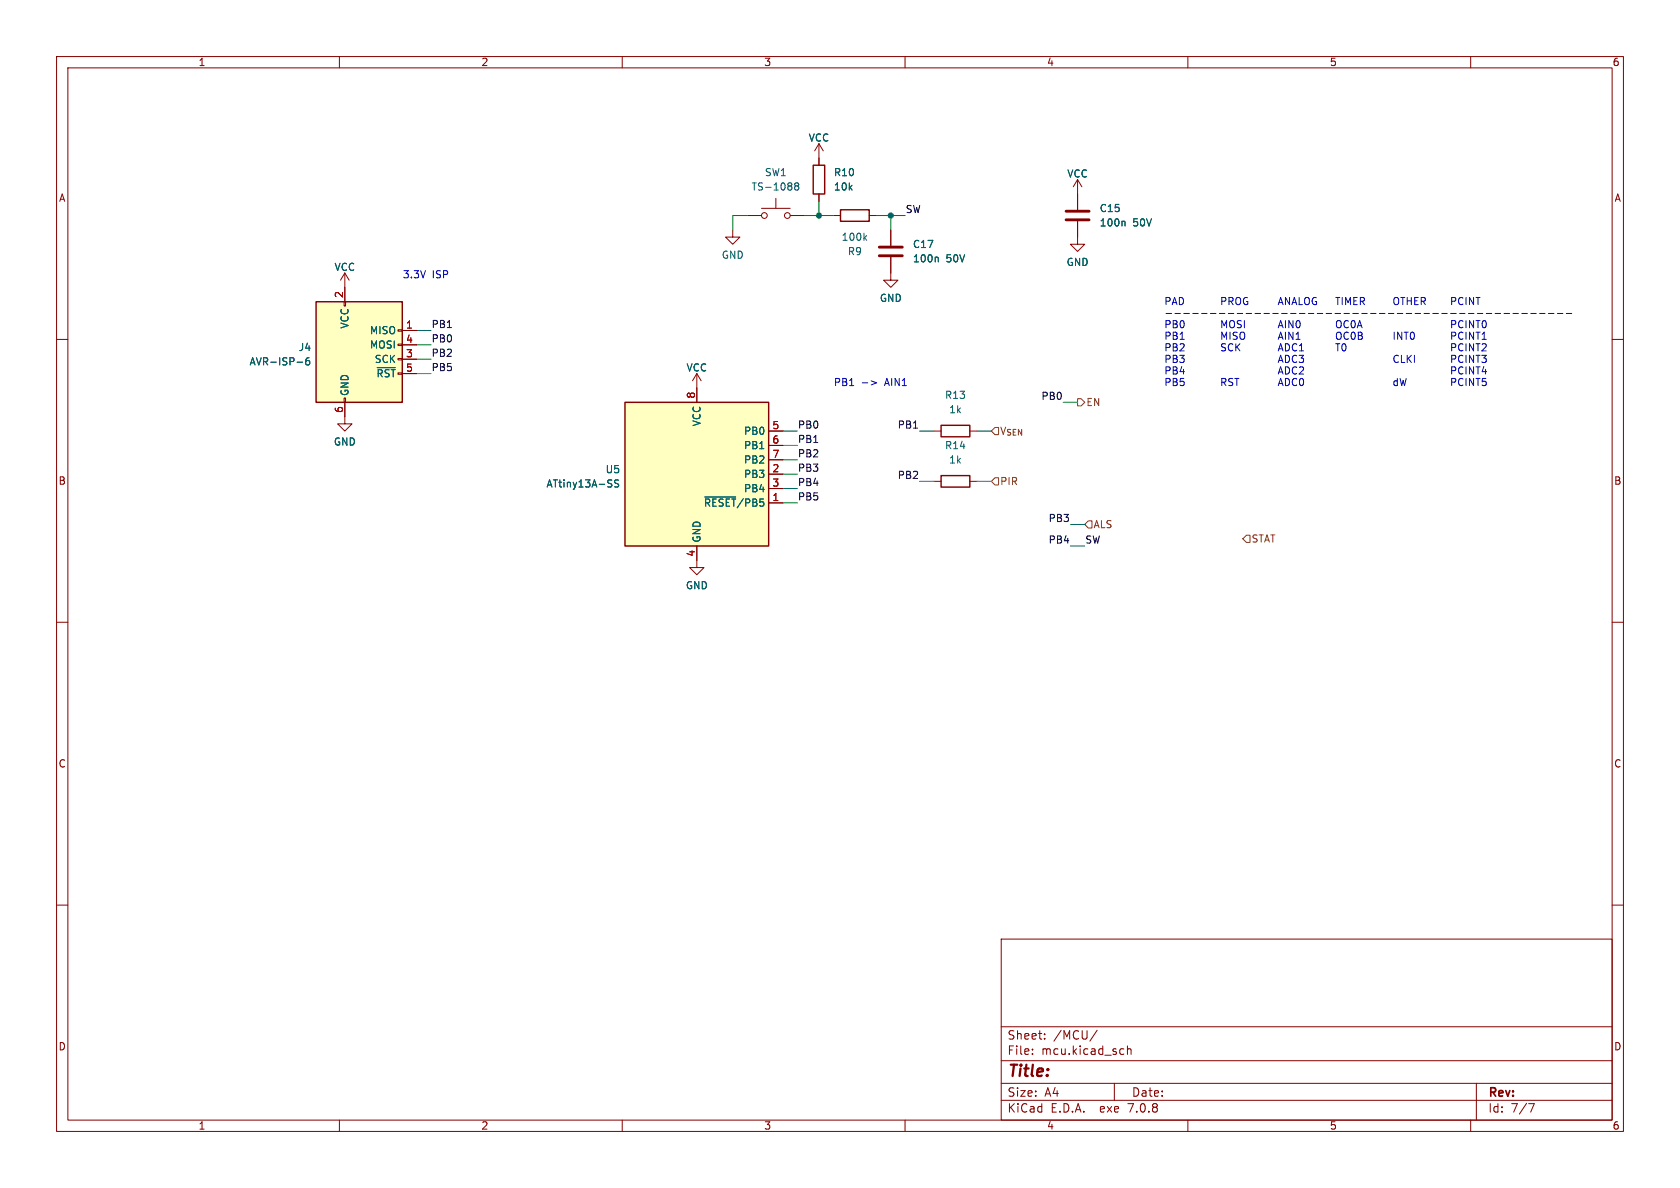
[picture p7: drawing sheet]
<svg xmlns="http://www.w3.org/2000/svg" width="297mm" height="210mm" viewBox="0 0 297 210" stroke-linecap="round" stroke-linejoin="round" font-family="sans-serif">
<g fill="none" stroke="#840000" stroke-width=".18">
<path d="M10 10h277v190h-277zM12 12h273v186h-273zM60 10v2M110 10v2M160 10v2M210 10v2M260 10v2M132.1 38.1h2.5M134.6 36.8h5.1M137.2 35.1v1.7M139.7 38.1h2.5M144.8 25.4l-.8 1.3"/>
<path d="M144.8 25.4v3.8M144.8 34.3v1.3M144.8 25.4l.7 1.3M147.3 38.1h1.3M153.7 38.1h1.2M190.5 39.1v4.1h1.3l-1.3 1.3-1.3-1.3h1.3M190.5 31.8v5.3M190.5 31.8l-.8 1.2M190.5 31.8l.8 1.2M10 60h2M60.8 53.3h.3v.8h-.3zM61 48.3v5"/>
<path d="M61 48.3l-.8 1.2M61 48.3l.7 1.2M70.4 58.3h.7v.2h-.7zM71.1 58.4h2.6M129.5 40.6v1.3h1.3l-1.3 1.3-1.2-1.3h1.2M157.5 45.5v4h1.2l-1.2 1.3-1.3-1.3h1.3M157.5 40.6v2.8M285 60h2M60.8 70.4h.3v.7h-.3zM61 71.1v3.8h1.2l-1.2 1.3-1.3-1.3h1.3M70.4 63.4h.7v.2h-.7zM70.4 60.8h.7v.3h-.7z"/>
<path d="M71.1 63.5h2.6M71.1 61h2.6M71.1 66h2.6M123.2 66v5.1M123.2 66l-.8 1.3M123.2 66l.8 1.3M135.9 76.2h2.5M135.9 78.7h2.5M165.1 76.2h1.3M171.4 76.2h1.3M123.2 96.5v3.8h1.3l-1.3 1.3-1.3-1.3h1.3M135.9 88.9h2.5"/>
<path d="M135.9 83.8h2.5M135.9 86.4h2.5M135.9 81.3h2.5M165.1 85.1h1.3M171.4 85.1h1.3M10 110h2M285 110h2M10 160h2M285 160h2M177 166h108v32h-108zM60 198v2M110 198v2"/>
<path d="M160 198v2M177 194.5h108M177 191.5h108M177 187.5h108M177 181.5h108M182.5 186.3v.1M182.5 185.5v.1M184.7 183.6v.1M184.7 182.8v.1M194 182.1l-1.3 2M197 191.5v3M198.2 185.4l.5 .1"/>
<path d="M198.7 186.3l-.5 .1M199.3 185.5l.2-.1 .4 .1 .1 .9M199.3 184.9v1.5M210 198v2M260 198v2M261 191.5v6.5M270.2 195.1h1l-.6 1.5"/>
<circle cx="135.1" cy="38.1" r=".51"/>
<circle cx="139.2" cy="38.1" r=".51"/>
</g>
<path d="M188.5 38.9h4M188.5 37.3h4M155.4 45.2h4.1M155.4 43.7h4.1" fill="none" stroke="#840000" stroke-width=".51"/>
<g fill="none" stroke="#006464" stroke-width=".18">
<path d="M140.7 32.9l-.2-.3 .2-.3h.3l.2 .3-.2 .3M140.7 32.9l-.2 .2v.4l.2 .1 .4-.1 .1-.1v-.3l-.2-.2M140.7 32.9h.3M198.7 39.1l.2 .2v.6M152.9 42l.3 .5M153.2 41.6l-.5 .5M165.7 45.5l.2 .1v.7M52.5 64h1M54.6 63.2l-.3 .1a.85 .85 0 0 0 0 1.2l.4-.1 .1-.4-.3-.3-.3 .1-.2 .2M66.7 65h3.2M108 84.8l.2 .1M108.1 85.6v.4"/>
<path d="M109.4 84.9l-.5-.1-.2 .2v.3l.6 .3 .1 .3-.3 .2-.5-.1M124.6 87.9h5.5"/>
</g>
<path d="M143.8 29.2h2v5.1h-2zM148.6 37.1h5.1v2h-5.1zM55.9 53.3h15.2v17.8h-15.2zM110.5 71.1h25.4v25.4h-25.4zM166.4 75.2h5v2h-5zM166.4 84.1h5v2h-5z" fill="none" stroke="#840000" stroke-width=".25"/>
<g fill="#ffffc2" stroke="#ffffc2" stroke-width=".18">
<path d="M55.9 53.3h15.2v17.8h-15.2z"/>
<path d="M110.5 71.1h25.4v25.4h-25.4z"/>
</g>
<path d="M175.3 76.2l.6-.6h.6v1.2h-.6zM190.5 70.5h.6l.7 .6-.7 .7h-.6zM175.9 84.5h.6v1.2h-.6l-.6-.6zM192.4 92.1h.6v1.2h-.6l-.6-.6zM220.3 94.6h.7v1.3h-.7l-.6-.6z" fill="none" stroke="#725600" stroke-width=".18"/>
<g fill="none" stroke="#0000c2" stroke-width=".18">
<path d="M206.1 55.4h1M207.7 55.4h1M209.3 55.4h1M210.9 55.4h.9M212.4 55.4h1M214 55.4h1M215.6 55.4h.9M217.1 55.4h1M218.7 55.4h1M220.3 55.4h1M221.9 55.4h.9M223.4 55.4h1"/>
<path d="M225 55.4h1M226.6 55.4h1M228.2 55.4h.9M229.7 55.4h1M231.3 55.4h1M232.9 55.4h.9M234.4 55.4h1M236 55.4h1M236.4 56.7h.2a.43 .43 0 0 1 .5 .4v.4a.42 .42 0 0 1-.4 .5 .42 .42 0 0 1-.4-.5v-.4zM236.4 58.8l.2-.1a.43 .43 0 0 1 .5 .4v.5a.42 .42 0 0 1-.4 .4 .42 .42 0 0 1-.4-.4v-.5zM237.6 55.4h1M238.4 56.8a.6 .6 0 0 0-.9 .4 .6 .6 0 0 0 .6 .7l.3-.1"/>
<path d="M238.4 58.8a.6 .6 0 0 0-.9 .5 .6 .6 0 0 0 .6 .7l.3-.1M239 56.8l.2-.1a.68 .68 0 0 1 .4 .6 .68 .68 0 0 1-.4 .6l-.2-.1-.1-.3zM239 58.8l.2-.1a.68 .68 0 0 1 .4 .7 .68 .68 0 0 1-.4 .6l-.2-.1-.1-.4zM239.2 55.4h.9M239.9 57.9l.5-1.2 .4 1.2M240.1 57.6h.6M240.1 58.7h.5l.2 .3-.2 .3 .2 .1 .1 .3-.3 .3h-.5zM240.1 59.3h.5M240.7 55.4h1M242.3 55.4h1M243.9 55.4h.9M245.5 55.4h.9"/>
<path d="M246.5 58.7v1.3M246.6 52.6h.1a.43 .43 0 0 1 .6 .4v.4a.42 .42 0 0 1-.5 .5 .42 .42 0 0 1-.4-.5v-.4zM247 55.4h1M247.6 52.6h.8M247.8 58.7v1.3l-.7-1.3v1.3M248 52.6v1.3M248.2 58.7h.8M248.6 58.7v1.3M248.6 55.4h1M248.8 52.6v1.3M248.8 53.2h.7M249.5 52.6v1.3"/>
<path d="M249.5 58.8l.1-.1a.68 .68 0 0 1 .5 .7 .68 .68 0 0 1-.5 .6 .84 .84 0 0 1-.1-1.2zM250.1 53.2h.4M250.2 55.4h.9M250.7 52.6h-.6v1.3h.6M251.3 53.2h.6l.1-.2-.1-.3-.6-.1v1.3M251.6 53.2l.4 .7M251.7 55.4h1M253.3 55.4h1M254.9 55.4h1M256.5 55.4h.9M256.6 53.2h.6l.2-.2-.1-.3-.7-.1v1.3M256.6 57.3h.6l.2-.2-.1-.3-.7-.1v1.2"/>
<path d="M256.6 59.4l.6-.1 .2-.2-.1-.3-.7-.1v1.3M258 55.4h1M258.6 52.7a.6 .6 0 0 0-.8 .4 .6 .6 0 0 0 .6 .8l.2-.2M258.6 56.8a.6 .6 0 0 0-.8 .4 .6 .6 0 0 0 .6 .7l.2-.1M258.6 58.8a.6 .6 0 0 0-.8 .5 .6 .6 0 0 0 .6 .7l.2-.1M259.2 52.6v1.3M259.2 56.7v1.2M259.2 58.7v1.3M259.6 55.4h1M260.5 52.6v1.3l-.7-1.3v1.3M260.5 56.7v1.2l-.7-1.2v1.2M260.5 58.7v1.3l-.7-1.3v1.3"/>
<path d="M260.9 52.6h.8M260.9 56.7h.8M260.9 58.7h.8M261.2 55.4h.9M261.3 52.6v1.3M261.3 56.7v1.2M261.3 58.7v1.3M262 60h.7M262 59.1l.4-.4v1.3M262.1 56.8l.2-.1a.68 .68 0 0 1 .5 .6 .68 .68 0 0 1-.5 .6l-.2-.1-.1-.3zM262.7 55.4h1M264.3 55.4h1"/>
<path d="M265.9 55.4h1M267.5 55.4h.9M269 55.4h1M270.6 55.4h1M272.2 55.4h1M273.8 55.4h.9M275.3 55.4h1M276.9 55.4h1M152.4 67.7h1M154 67.3l1 .4-1 .3M226 66.1l.4-1.2 .4 1.2M226.1 65.8h.6"/>
<path d="M227.2 64.9v1.2a.66 .66 0 0 0 .8-.5 .66 .66 0 0 0-.4-.7M228.5 63.5l.2 .5 .3 .1 .2-.1M228.9 62.8l-.3 .2-.1 .4M229 62.8l.2 .1M229.2 65a.6 .6 0 0 0-.8 .4 .6 .6 0 0 0 .6 .7l.2-.1M229.7 65l.5-.1 .3 .3-.8 .9h.8M230.5 62.8l-.5 .5 .4 .1v.6l-.2 .1-.5-.1M236.1 60.8h.8M236.5 60.8v1.2M237.4 60.8h.1a.68 .68 0 0 1 .5 .6 .68 .68 0 0 1-.5 .6 .84 .84 0 0 1-.1-1.2zM247 67.4l-.3-.1-.3 .3 .1 .5h.5M247 66.9v1.3"/>
<path d="M247.2 62.9a.6 .6 0 0 0-.8 .5 .6 .6 0 0 0 .6 .7l.2-.1M247.5 66.9l.3 1.3 .3-.9 .2 .9 .3-1.3M247.8 62.8v1.3h.6M248.8 62.8v1.3M249 63.4l.5 .7M249.5 62.8l-.7 .7M250 62.8v1.3M256.6 61.4h.6l.2-.2-.1-.3-.7-.1v1.2M256.6 63.5l.6-.1 .2-.2-.1-.3-.7-.1v1.3M256.6 65.5h.6l.2-.2-.1-.3-.7-.1v1.2M256.6 67.6l.6-.1 .2-.2-.1-.3-.7-.1v1.3M258.6 60.9a.6 .6 0 0 0-.8 .4 .6 .6 0 0 0 .6 .7l.2-.1"/>
<path d="M258.6 62.9a.6 .6 0 0 0-.8 .5 .6 .6 0 0 0 .6 .7l.2-.1M258.6 65a.6 .6 0 0 0-.8 .4 .6 .6 0 0 0 .6 .7l.2-.1M258.6 67a.6 .6 0 0 0-.8 .4 .6 .6 0 0 0 .6 .8l.2-.2M259.2 60.8v1.2M259.2 62.8v1.3M259.2 64.9v1.2M259.2 66.9v1.3M260.5 60.8v1.2l-.7-1.2v1.2M260.5 62.8v1.3l-.7-1.3v1.3M260.5 64.9v1.2l-.7-1.2v1.2M260.5 66.9v1.3l-.7-1.3v1.3M260.9 60.8h.8"/>
<path d="M260.9 62.8h.8M260.9 64.9h.8M260.9 66.9h.8M261.3 60.8v1.2M261.3 62.8v1.3M261.3 64.9v1.2M261.3 66.9v1.3M262 62.8h.7l-.4 .5 .4 .1v.6l-.2 .1-.5-.1M262 60.9l.5-.1 .2 .3-.7 .9h.7M262.3 64.8l-.3 .9h.8M262.6 65.3v.8M262.7 66.9h-.6l-.1 .6 .2-.1h.4l.1 .2v.4l-.2 .2-.5-.2"/>
</g>
<g fill="none" stroke="#009600" stroke-width=".18">
<path d="M132.1 38.1h-2.6v2.5M142.2 38.1h5.1M144.8 35.6v2.5M154.9 38.1h5.1M157.5 38.1v2.5M73.7 58.4h2.5M73.7 66h2.5M73.7 63.5h2.5M73.7 61h2.5M138.4 76.2h2.6M138.4 78.7h2.6M162.6 76.2h2.5"/>
<path d="M172.7 76.2h2.6M188 71.1h2.5M138.4 88.9h2.6M138.4 81.3h2.6M138.4 83.8h2.6M138.4 86.4h2.6M162.6 85.1h2.5M172.7 85.1h2.6M189.2 96.5h2.6M189.2 92.7h2.6"/>
</g>
<g fill="#009600" stroke="#009600" stroke-width=".18">
<circle cx="144.8" cy="38.1" r=".46"/>
<circle cx="157.5" cy="38.1" r=".46"/>
</g>
<text font-size="2.8" fill="#840000" x="178" y="190.9">Title:</text>
<g font-size="2.1" fill="#840000">
<text x="178" y="184">Sheet:</text>
<text x="186.2" y="184">/MCU/</text>
<text x="178" y="186.7">File:</text>
<text x="184.1" y="186.7">mcu.kicad_sch</text>
<text x="178" y="196.9">KiCad</text>
<text x="178" y="194.1">Size:</text>
<text x="184.7" y="194.1">A4</text>
<text x="185.7" y="196.9">E.D.A.</text>
<text x="194.6" y="196.9">exe</text>
<text x="199.7" y="196.9">7.0.8</text>
<text x="200" y="194.1">Date:</text>
<text x="263" y="194.3">Rev:</text>
<text x="263" y="196.9">Id:</text>
<text x="267.1" y="196.9">7/7</text>
</g>
<g font-size="1.8" fill="#840000">
<text x="35" y="11.9">1</text>
<text x="85" y="11.9">2</text>
<text x="135" y="11.9">3</text>
<text x="185" y="11.9">4</text>
<text x="235" y="11.9">5</text>
<text x="285" y="11.9">6</text>
<text x="10.3" y="35.9">A</text>
<text x="285.3" y="35.9">A</text>
<text x="10.3" y="85.9">B</text>
<text x="285.3" y="85.9">B</text>
<text x="10.3" y="135.9">C</text>
<text x="285.3" y="135.9">C</text>
<text x="10.3" y="185.9">D</text>
<text x="285.3" y="185.9">D</text>
<text x="35" y="199.9">1</text>
<text x="85" y="199.9">2</text>
<text x="135" y="199.9">3</text>
<text x="185" y="199.9">4</text>
<text x="235" y="199.9">5</text>
<text x="285" y="199.9">6</text>
</g>
<g font-size="1.8" fill="#006464">
<text x="142.9" y="25.2">VCC</text>
<text x="132.8" y="33.9">TS-1088</text>
<text x="135.1" y="31.3">SW1</text>
<text x="147.3" y="33.9">10k</text>
<text x="147.3" y="31.3">R10</text>
<text x="188.6" y="31.6">VCC</text>
<text x="194.3" y="40.2">100n</text>
<text x="194.3" y="37.7">C15</text>
<text x="200.3" y="40.2">50V</text>
<text x="127.5" y="45.9">GND</text>
<text x="148.7" y="42.8">100k</text>
<text x="149.8" y="45.3">R9</text>
<text x="161.3" y="46.6">100n</text>
<text x="161.3" y="44">C17</text>
<text x="167.2" y="46.6">50V</text>
<text x="188.5" y="47.2">GND</text>
<text x="59" y="48.1">VCC</text>
<text x="155.4" y="53.6">GND</text>
<text x="61.8" y="58.2" transform="rotate(-90 61.8 58.2)">VCC</text>
<text x="65.3" y="59.3">MISO</text>
<text x="44" y="64.8">AVR-ISP-6</text>
<text x="52.7" y="62.3">J4</text>
<text x="65.3" y="61.8">MOSI</text>
<text x="66.2" y="64.4">SCK</text>
<text x="121.3" y="65.9">VCC</text>
<text x="61.8" y="70.1" transform="rotate(-90 61.8 70.1)">GND</text>
<text x="66.5" y="66.9">~{RST}</text>
<text x="167" y="70.7">R13</text>
<text x="124.1" y="75.5" transform="rotate(-90 124.1 75.5)">VCC</text>
<text x="131.4" y="77.1">PB0</text>
<text x="167.7" y="73.3">1k</text>
<text x="58.9" y="79">GND</text>
<text x="107" y="83.8">U5</text>
<text x="131.4" y="79.6">PB1</text>
<text x="131.4" y="82.1">PB2</text>
<text x="167" y="79.6">R14</text>
<text x="167.7" y="82.1">1k</text>
<text x="96.5" y="86.4">ATtiny13A-SS</text>
<text x="124.4" y="89.8">~{RESET}/PB5</text>
<text x="131.4" y="84.7">PB3</text>
<text x="131.4" y="87.2">PB4</text>
<text x="124.1" y="96" transform="rotate(-90 124.1 96)">GND</text>
<text x="121.2" y="104.4">GND</text>
</g>
<g font-size="1.8" fill="#0f0f0f">
<text x="160" y="37.8">SW</text>
<text x="76.2" y="58.1">PB1</text>
<text x="76.2" y="60.6">PB0</text>
<text x="76.2" y="65.7">PB5</text>
<text x="76.2" y="63.2">PB2</text>
<text x="184" y="70.8">PB0</text>
<text x="141" y="75.9">PB0</text>
<text x="158.6" y="75.9">PB1</text>
<text x="141" y="78.4">PB1</text>
<text x="141" y="80.9">PB2</text>
<text x="141" y="83.5">PB3</text>
<text x="141" y="86">PB4</text>
<text x="141" y="88.6">PB5</text>
<text x="158.6" y="84.7">PB2</text>
<text x="185.3" y="92.4">PB3</text>
<text x="185.3" y="96.2">PB4</text>
<text x="191.8" y="96.2">SW</text>
</g>
<g font-size="1.8" fill="#a90000">
<text x="60.7" y="52.8" transform="rotate(-90 60.7 52.8)">2</text>
<text x="71.7" y="58.2">1</text>
<text x="71.7" y="63.2">3</text>
<text x="71.7" y="60.7">4</text>
<text x="71.7" y="65.8">5</text>
<text x="122.9" y="70.6" transform="rotate(-90 122.9 70.6)">8</text>
<text x="60.7" y="73.1" transform="rotate(-90 60.7 73.1)">6</text>
<text x="136.5" y="75.9">5</text>
<text x="136.5" y="83.6">2</text>
<text x="136.5" y="78.5">6</text>
<text x="136.5" y="81">7</text>
<text x="136.5" y="88.6">1</text>
<text x="136.5" y="86.1">3</text>
<text x="122.9" y="98.5" transform="rotate(-90 122.9 98.5)">4</text>
</g>
<g font-size="1.8" fill="#0000c2">
<text x="71.1" y="49.3">3.3V</text>
<text x="76.4" y="49.3">ISP</text>
<text x="205.7" y="54">PAD PROG ANALOG TIMER OTHER PCINT</text>
<text x="205.7" y="58.1">PB0 MOSI AIN0 OC0A</text>
<text x="225.8" y="58.1">PCINT0</text>
<text x="205.7" y="60.2">PB1 MISO AIN1 OC0B INT0 PCINT1</text>
<text x="205.7" y="62.2">PB2 SCK ADC1 T0</text>
<text x="205.7" y="64.2">PB3</text>
<text x="217.2" y="64.2">CLKI PCINT3</text>
<text x="223.9" y="62.2">PCINT2</text>
<text x="147.3" y="68.3">PB1</text>
<text x="156.6" y="68.3">AIN1</text>
<text x="205.7" y="66.3">PB4</text>
<text x="205.7" y="68.3">PB5 RST ADC0</text>
<text x="220.8" y="68.3">dW PCINT5</text>
</g>
<g font-size="1.8" fill="#725600">
<text x="192" y="72">EN</text>
<text x="176.7" y="77.1">V_{SEN}</text>
<text x="176.7" y="86">PIR</text>
<text x="193.2" y="93.6">ALS</text>
<text x="221.2" y="96.1">STAT</text>
</g>
</svg>
